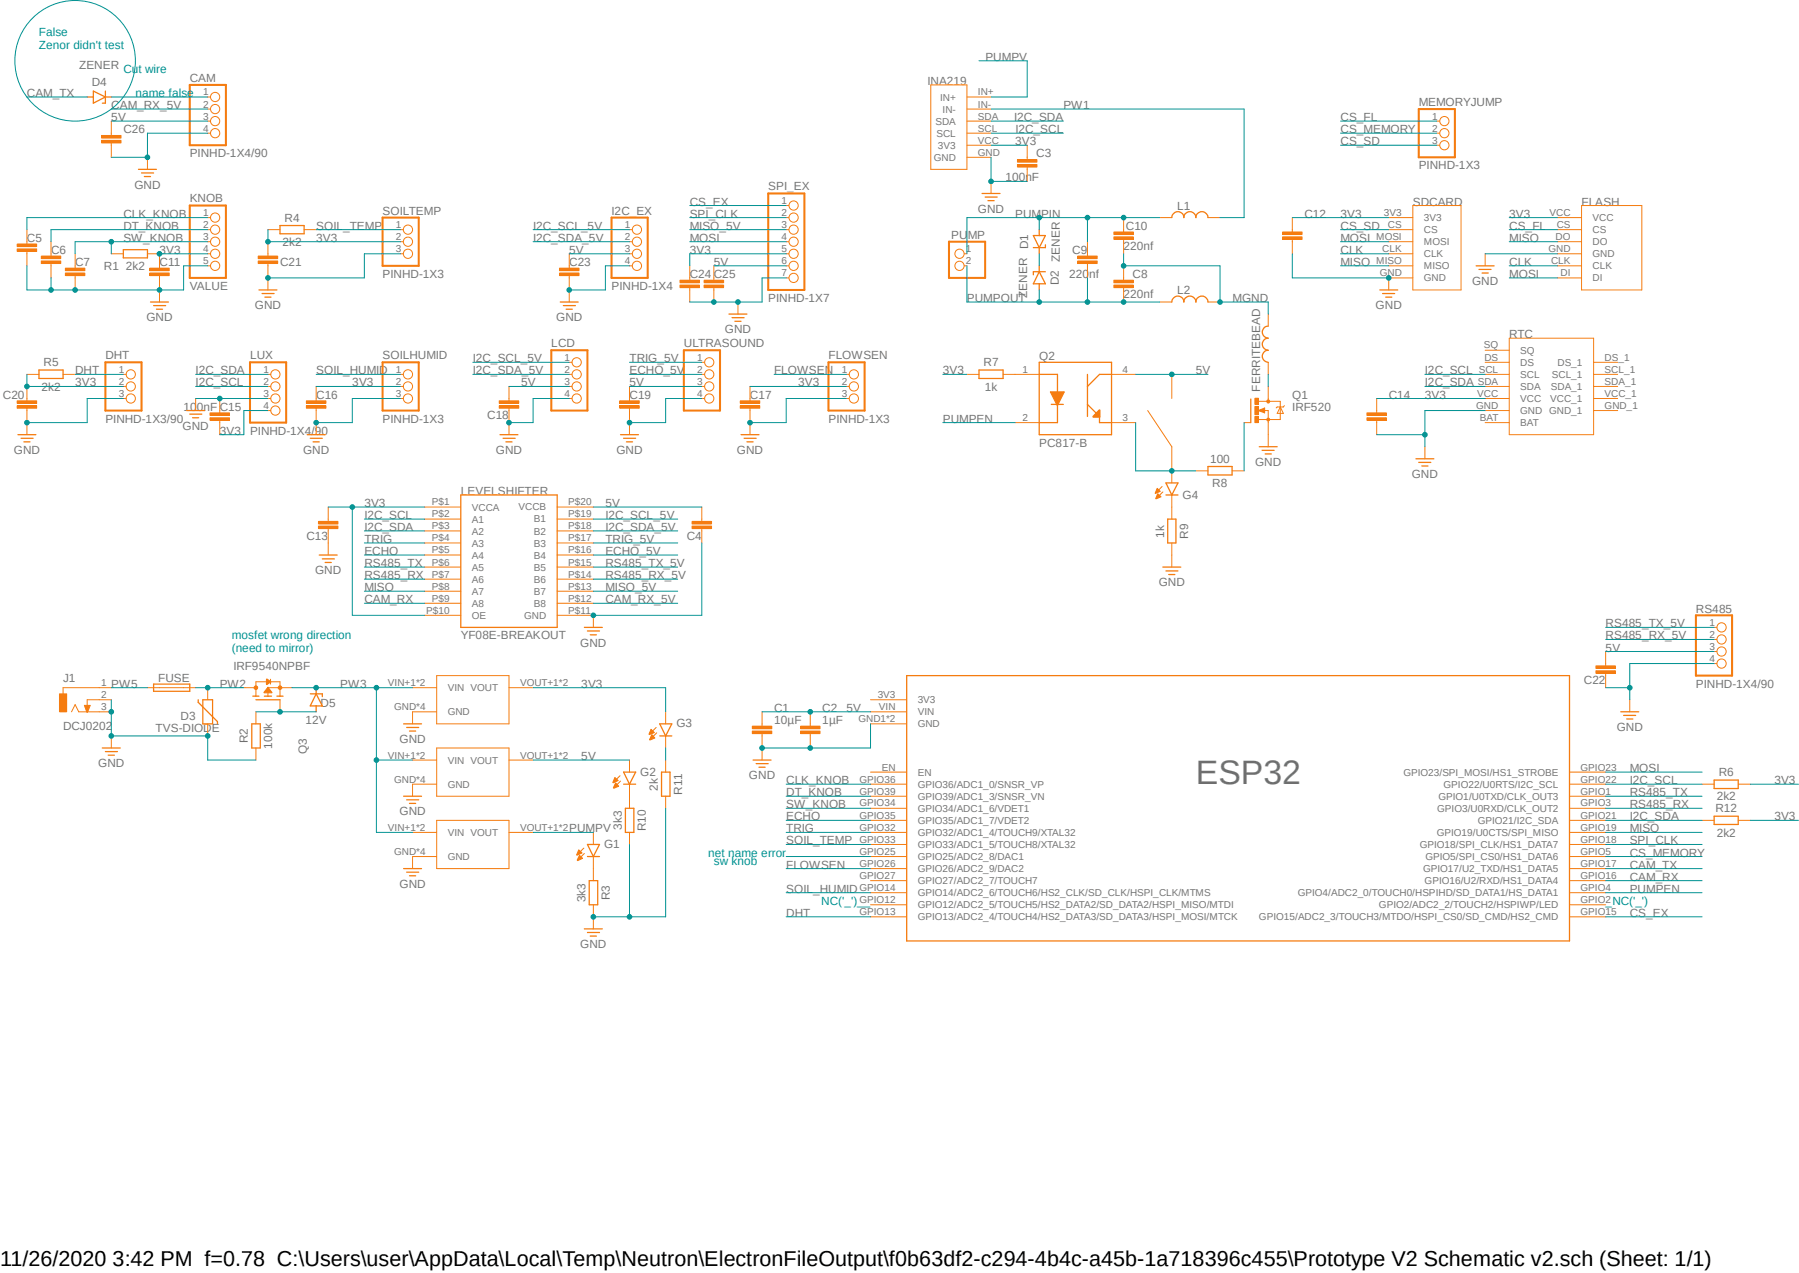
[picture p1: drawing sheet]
<svg xmlns="http://www.w3.org/2000/svg" width="297mm" height="210mm" viewBox="0 0 297 210" stroke-linecap="round" stroke-linejoin="round" font-family="sans-serif">
<path d="M0 0l297.1 156.9M297.1 0l-297.1 156.9" fill="none" stroke="#fff" stroke-width=".17"/>
<g fill="none" stroke="#f57c10" stroke-width=".17">
<path d="M4.4 37.9v2.4M8.4 39.9v2.3M34.3 35.9h.5M34.3 37.9h.5M34.3 39.9h.5M44.2 37.9h2M50.2 37.9h2M66.1 37.9h.5M66.1 39.9h.5M163.6 29.9v2M179.5 39.9v2.3M183.9 38.3h3.2v.4h-3.2z"/>
<path d="M183.9 39.1h3.2v.4h-3.2zM185.5 35.9v2.4M185.5 39.5v2.4M229.3 35.9h4M229.3 37.9h4M229.3 39.9h4M233.3 33.9h7.9v13.9h-7.9zM257.1 35.9h4M257.1 37.9h4M257.1 39.9h4M261.1 33.9h10v13.9h-10zM2.8 41.1h3.3v.4h-3.3z"/>
<path d="M2.8 40.3h3.3v.4h-3.3zM4.4 41.5v2.4M6.8 43.1h3.2v.4h-3.2zM6.8 42.2h3.2v.5h-3.2zM8.4 43.5v2.3M10.8 45h3.2v.5h-3.2zM10.8 44.2h3.2v.5h-3.2zM12.4 41.9v2.3M12.4 45.5v2.3M18.4 41.9h2M24.3 41.9h2M26.3 47.8v2"/>
<path d="M34.3 41.9h.5M34.3 43.9h.5M44.2 45.8v2M66.1 41.9h.5M94 59.8h.4M115.9 59.8h.4M159.2 41.9h.4M159.2 43.9h.4M177.9 43.1h3.2v.4h-3.2zM177.9 42.2h3.2v.5h-3.2zM179.5 43.5v2.3M183.9 46.2h3.2v.5h-3.2z"/>
<path d="M183.9 47h3.2v.5h-3.2zM185.5 43.9v2.3M185.5 47.5v2.3M209.4 51.8v2M209.4 59.8v2M229.3 41.9h4M229.3 43.9h4M233.3 45.8h-4v2M245.2 59.8h4M245.2 57.8h4M245.2 41.9v2M249.2 55.8h13.9v15.9h-13.9z"/>
<path d="M257.1 41.9h4M257.1 43.9h4M257.1 45.8h4M263.1 59.8h4M4.4 69.7v2M52.2 69.7v2M66.1 61.8h.5M66.1 63.8h.5M66.1 65.7h.5M94 61.8h.4M94 63.8h.4M94 65.7h.4"/>
<path d="M103.9 69.7v2M115.9 61.8h.4M115.9 63.8h.4M115.9 65.7h.4M139.7 61.8h.5M139.7 63.8h.5M139.7 65.7h.5M235.2 73.7v2M245.2 61.8h4M245.2 63.8h4M245.2 65.7h4M245.2 67.7h4"/>
<path d="M245.2 69.7h4M263.1 61.8h4M263.1 63.8h4M263.1 65.7h4M263.1 67.7h4M70.1 83.7h6M70.1 85.6h6M70.1 87.6h6M70.1 89.6h6M70.1 91.6h6M70.1 93.6h6M70.1 95.5h6"/>
<path d="M70.1 97.5h6M70.1 99.5h6M92 83.7h6M92 85.6h6M92 87.6h6M92 89.6h6M92 91.6h6M92 93.6h6M92 95.5h6M92 97.5h6M92 99.5h6M68.1 117.4h4"/>
<path d="M68.1 113.5h4M70.1 101.5h6M72.1 111.5h11.9v7.9h-11.9zM84 113.5h4M92 101.5h6v2M143.7 115.4h6M143.7 117.4h6M143.7 119.4h6M68.1 129.4h4M68.1 137.3h4M68.1 125.4h4M72.1 123.4h11.9v8h-11.9z"/>
<path d="M72.1 135.3h11.9v8h-11.9zM84 137.3h4M84 125.4h4M125.8 123.4v2M143.7 127.4h6M143.7 129.4h6M143.7 131.4h6M143.7 133.3h6M143.7 135.3h6M143.7 137.3h6M143.7 139.3h6M259.1 127.4h6"/>
<path d="M259.1 129.4h6M259.1 131.4h6M259.1 133.3h6M259.1 135.3h6M259.1 137.3h6M259.1 139.3h6M68.1 141.3h4M143.7 141.3h6M143.7 143.3h6M143.7 145.3h6M143.7 147.3h6M143.7 149.3h6"/>
<path d="M143.7 151.3h6M259.1 141.3h6M259.1 143.3h6M259.1 145.3h6M259.1 147.3h6M259.1 149.3h6M259.1 151.3h6"/>
<circle cx="35.5" cy="37.9" r=".76"/>
<circle cx="35.5" cy="39.9" r=".76"/>
<circle cx="35.5" cy="35.9" r=".76"/>
<circle cx="67.4" cy="39.9" r=".76"/>
<circle cx="67.4" cy="37.9" r=".76"/>
<circle cx="35.5" cy="43.9" r=".76"/>
<circle cx="35.5" cy="41.9" r=".76"/>
<circle cx="67.4" cy="41.9" r=".76"/>
<circle cx="95.2" cy="59.8" r=".76"/>
<circle cx="117.1" cy="59.8" r=".76"/>
<circle cx="158.4" cy="41.9" r=".76"/>
<circle cx="158.4" cy="43.9" r=".76"/>
<circle cx="67.4" cy="65.7" r=".76"/>
<circle cx="67.4" cy="61.8" r=".76"/>
<circle cx="67.4" cy="63.8" r=".76"/>
<circle cx="95.2" cy="61.8" r=".76"/>
<circle cx="95.2" cy="65.7" r=".76"/>
<circle cx="95.2" cy="63.8" r=".76"/>
<circle cx="117.1" cy="65.7" r=".76"/>
<circle cx="117.1" cy="61.8" r=".76"/>
<circle cx="117.1" cy="63.8" r=".76"/>
<circle cx="141" cy="61.8" r=".76"/>
<circle cx="141" cy="63.8" r=".76"/>
<circle cx="141" cy="65.7" r=".76"/>
</g>
<g fill="none" stroke="#f57c10" stroke-width=".21">
<path d="M46.2 37.2h4v1.4h-4zM162.1 31.9h3M162.6 32.5h2M163.1 33.1h1M170.6 38.9h2l-1 2zM171.6 37.9v1M20.4 41.2h3.9v1.3h-3.9zM24.8 49.8h3M25.4 50.4h1.9M25.8 51h1M42.8 47.8h2.9M43.3 48.4h2"/>
<path d="M43.7 49h1M171.6 40.9v1M171.6 43.9v.9M171.6 46.8v1M171.6 44.8l1 2h-2zM172.6 40.4v.5h-2M172.6 44.8h-2v.5M209.4 53.8a.99 .99 0 0 0-1 1 .99 .99 0 0 0 1 1 .99 .99 0 0 0-1 1 .99 .99 0 0 0 1 1 .99 .99 0 0 0-1 1 .99 .99 0 0 0 1 1M227.8 47.8h3M228.3 48.4h2M228.8 49h1M243.7 43.9h3"/>
<path d="M244.2 44.4h2M244.7 45h1M3 71.7h2.9M3.5 72.3h2M3.9 72.9h1.1M50.7 71.7h3M51.2 72.3h2M51.7 72.9h1M102.4 71.7h3M103 72.3h1.9M103.4 72.9h1M233.8 75.7h2.9"/>
<path d="M234.2 76.3h2M234.7 76.9h1.1M76.1 81.7h15.9v21.8h-15.9zM96.5 103.5h2.9M97 104.1h2M97.5 104.7h1M149.7 111.5h109.4v43.7h-109.4zM124.3 125.4h3M124.8 126h2M125.3 126.6h1"/>
</g>
<path d="M31.3 33.9h6v11.9h-6zM63.2 35.9h5.9v8h-5.9zM156.7 39.9h5.9v5.9h-5.9zM63.2 59.8h5.9v7.9h-5.9zM91 57.8h6v9.9h-6zM112.9 57.8h6v9.9h-6zM136.8 59.8h5.9v7.9h-5.9z" fill="none" stroke="#f57c10" stroke-width=".34"/>
<path d="M183.9 38.5h3.2M183.9 39.3h3.2M2.8 41.3h3.3M2.8 40.5h3.3M6.8 43.3h3.2M6.8 42.5h3.2M10.8 45.3h3.2M10.8 44.4h3.2M177.9 43.3h3.2M177.9 42.5h3.2M183.9 46.4h3.2M183.9 47.2h3.2" fill="none" stroke="#f57c10" stroke-width=".42"/>
<circle cx="209.4" cy="69.2" r=".25" fill="#f57c10"/>
<circle cx="209.4" cy="69.2" r=".25" fill="none" stroke="#f57c10" stroke-width=".17"/>
<path d="M209.2 66h.2h.2v.2v.2l-.2 .1-.2-.1-.1-.2z" fill-rule="evenodd" fill="#f57c10"/>
<path d="M209.2 66h.2h.2v.2v.2l-.2 .1-.2-.1-.1-.2z" fill="none" stroke="#f57c10" stroke-width=".17"/>
<path d="M207.2 68.7h.6v1h-.6z" fill-rule="evenodd" fill="#f57c10"/>
<path d="M207.2 68.7h.6v1h-.6z" fill="none" stroke="#f57c10" stroke-width=".17"/>
<path d="M207.2 65.7h.6v1h-.6z" fill-rule="evenodd" fill="#f57c10"/>
<path d="M207.2 65.7h.6v1h-.6z" fill="none" stroke="#f57c10" stroke-width=".17"/>
<path d="M207.2 67.1h.6v1.3h-.6z" fill-rule="evenodd" fill="#f57c10"/>
<path d="M205.4 69.7h1.1M207.2 67.1h.6v1.3h-.6zM207.8 67.7l1-.4v.8zM207.8 66.2h3.6v3h-3.6M208.7 67.7h.7v4M209.4 63.8v2.4M211.4 67.1l.5 1.1h-1zM212 66.9l-.1 .2h-1l-.2 .2" fill="none" stroke="#f57c10" stroke-width=".17"/>
<path d="M171.6 61.8h3v7.9h-3M206.5 65.8v3.9" fill="none" stroke="#f57c10" stroke-width=".21"/>
<path d="M208.7 67.5l-.7 .2 .7 .2v-.2h-.2" fill="none" stroke="#f57c10" stroke-width=".25"/>
<path d="M173.4 64.6h2.3l-1.1 2.2h-.1z" fill-rule="evenodd" fill="#f57c10"/>
<path d="M173.4 64.6h2.3l-1.1 2.2h-.1z" fill="none" stroke="#f57c10" stroke-width=".17"/>
<path d="M173.6 66.7h2M179.5 61.8v6.9M179.5 66.7l2 2v1h2M181.5 61.8h2" fill="none" stroke="#f57c10" stroke-width=".21"/>
<path d="M181.5 67.6h.1v1.2h-1.1l-.1-.1z" fill-rule="evenodd" fill="#f57c10"/>
<g fill="none" stroke="#f57c10" stroke-width=".17">
<path d="M44.2 39.9v2.3M211.8 39.1h3.2v.4h-3.2zM211.8 38.3h3.2v.4h-3.2zM213.4 35.9v2.4M213.4 39.5v2.4M24.7 45h3.2v.5h-3.2zM24.7 44.2h3.2v.5h-3.2zM26.3 41.9v2.3M26.3 45.5v2.3M42.6 43.1h3.2v.4h-3.2zM42.6 42.2h3.2v.5h-3.2zM44.2 43.5v2.3"/>
<path d="M2.8 66.9h3.3v.5h-3.3zM2.8 66.1h3.3v.4h-3.3zM4.4 61.8h2M4.4 63.8v2.3M4.4 67.3v2.4M10.4 61.8h2M34.7 68.9h3.2v.4h-3.2zM34.7 68.1h3.2v.4h-3.2zM36.3 65.7v2.4M36.3 69.3v2.4M50.6 66.9h3.2v.5h-3.2zM50.6 66.1h3.2v.4h-3.2z"/>
<path d="M52.2 63.8v2.3M52.2 67.3v2.4M82.4 66.1h3.2v.4h-3.2zM82.4 66.9h3.2v.5h-3.2zM84 63.8v2.3M84 67.3v4.4M102.3 66.9h3.2v.5h-3.2zM102.3 66.1h3.2v.4h-3.2zM103.9 63.8v2.3M103.9 67.3v2.4M122.2 66.9h3.2v.5h-3.2zM122.2 66.1h3.2v.4h-3.2z"/>
<path d="M123.8 63.8v2.3M123.8 67.3v4.4M159.6 61.8h2M165.6 61.8h6M167.6 69.7h4M181.5 67.6h.1v1.2h-1.1l-.1-.1zM183.5 61.8h4M183.5 69.7h4M225.7 68.9h3.2v.4h-3.2zM225.7 68.1h3.2v.4h-3.2zM227.3 65.7v2.4M227.3 69.3v2.4"/>
<path d="M11.8 117.4l.6-1.2 .6 1.2h3.4M16.4 113.5h-6v1M16.4 115.4h-2v2"/>
</g>
<path d="M171.6 59.8h11.9v11.9h-11.9zM6.4 61h4v1.4h-4zM82.5 71.7h3M83.1 72.3h1.9M83.5 72.9h1M122.3 71.7h3M122.9 72.3h1.9M123.3 72.9h1M161.6 61h4v1.4h-4zM181.5 61.8l-2 2" fill="none" stroke="#f57c10" stroke-width=".21"/>
<g fill="none" stroke="#f57c10" stroke-width=".42">
<path d="M211.8 39.3h3.2M211.8 38.5h3.2M24.7 45.3h3.2M24.7 44.4h3.2M42.6 43.3h3.2M42.6 42.5h3.2M2.8 67.1h3.3M2.8 66.3h3.3M34.7 69.1h3.2M34.7 68.3h3.2M50.6 67.1h3.2M50.6 66.3h3.2"/>
<path d="M82.4 67.1h3.2M82.4 66.3h3.2M102.3 67.1h3.2M102.3 66.3h3.2M122.2 67.1h3.2M122.2 66.3h3.2M225.7 69.1h3.2M225.7 68.3h3.2"/>
</g>
<path d="M9.8 114.5h1.2v2.9h-1.2z" fill-rule="evenodd" fill="#f57c10"/>
<path d="M9.8 114.5h1.2v2.9h-1.2zM16.4 113.5h2M16.4 115.4h2M16.4 117.4h2" fill="none" stroke="#f57c10" stroke-width=".17"/>
<path d="M13.9 116.4h1l-.5 1.1z" fill-rule="evenodd" fill="#f57c10"/>
<g fill="none" stroke="#f57c10" stroke-width=".17">
<path d="M193.5 77.7v2M197.4 77.7h2M203.4 77.7h2M191.9 80.3l-1.1 1.1M192 81.2l-1.1 1.1M193.5 81.7v2M13.9 116.4h1l-.5 1.1zM42.2 117.4v2M124.2 119.8h3.2v.4h-3.2zM125.8 117.4v2.4M132.2 119.8h3.2v.4h-3.2zM133.8 117.4v2.4"/>
<path d="M42.2 123.4v2M124.2 120.6h3.2v.4h-3.2zM125.8 121v2.4M132.2 120.6h3.2v.4h-3.2zM133.8 121v2.4"/>
</g>
<path d="M192.5 79.7h2l-1 2zM199.4 77h4v1.4h-4zM192.5 81.7h2M41.6 119.4h1.4v4h-1.4z" fill="none" stroke="#f57c10" stroke-width=".21"/>
<path d="M124.2 120.8h3.2M124.2 120h3.2M132.2 120.8h3.2M132.2 120h3.2" fill="none" stroke="#f57c10" stroke-width=".42"/>
<path d="M191.1 80.6l.5 .5-.8 .3z" fill-rule="evenodd" fill="#f57c10"/>
<path d="M191.1 80.6l.5 .5-.8 .3z" fill="none" stroke="#f57c10" stroke-width=".17"/>
<path d="M191.1 81.4l.6 .6-.8 .3h-.1z" fill-rule="evenodd" fill="#f57c10"/>
<path d="M168 27.1h3.2v.5h-3.2zM168 26.3h3.2v.5h-3.2zM169.6 24v2.4M169.6 27.6v2.3M191.1 81.4l.6 .6-.8 .3h-.1zM193.5 83.7v1.9M193.5 89.6v4M96.4 139.9l-1.1 1.1M98 137.3v2M96.5 140.8l-1.1 1.1M98 141.3v2" fill="none" stroke="#f57c10" stroke-width=".17"/>
<path d="M192 93.6h2.9M192.5 94.2h2M192.8 85.6h1.3v4h-1.3zM193 94.8h1M97 139.3h2l-1 2zM97 141.3h2" fill="none" stroke="#f57c10" stroke-width=".21"/>
<path d="M168 27.3h3.2M168 26.5h3.2" fill="none" stroke="#f57c10" stroke-width=".42"/>
<path d="M95.5 140.2l.6 .5-.9 .4z" fill-rule="evenodd" fill="#f57c10"/>
<path d="M95.5 140.2l.6 .5-.9 .4z" fill="none" stroke="#f57c10" stroke-width=".17"/>
<path d="M95.7 141.1l.5 .5-.8 .4-.1-.1z" fill-rule="evenodd" fill="#f57c10"/>
<path d="M102.4 128l-1.1 1.1M102.4 128.9l-1.1 1.1M103.9 125.4v2M103.9 129.4v2M95.7 141.1l.5 .5-.8 .4-.1-.1zM98 143.3v2M98 149.3v3.9" fill="none" stroke="#f57c10" stroke-width=".17"/>
<path d="M103 127.4h1.9l-1 2zM103 129.4h1.9M96.5 153.2h2.9M97 153.8h2M97.3 145.3h1.4v4h-1.4zM97.5 154.4h1" fill="none" stroke="#f57c10" stroke-width=".21"/>
<path d="M101.5 128.3l.6 .5-.9 .4z" fill-rule="evenodd" fill="#f57c10"/>
<path d="M101.5 128.3l.6 .5-.9 .4z" fill="none" stroke="#f57c10" stroke-width=".17"/>
<path d="M101.6 129.2l.6 .5-.9 .3z" fill-rule="evenodd" fill="#f57c10"/>
<path d="M109.9 117.4v2M101.6 129.2l.6 .5-.9 .3zM103.9 131.4v1.9M103.9 137.3v2M108.3 120l-1.1 1.1M108.4 120.9l-1.1 1.1M109.9 121.4v2" fill="none" stroke="#f57c10" stroke-width=".17"/>
<path d="M108.9 119.4h2l-1 2zM103.3 133.3h1.3v4h-1.3zM108.9 121.4h2" fill="none" stroke="#f57c10" stroke-width=".21"/>
<path d="M107.5 120.3l.5 .6-.8 .3z" fill-rule="evenodd" fill="#f57c10"/>
<path d="M107.5 120.3l.5 .6-.8 .3z" fill="none" stroke="#f57c10" stroke-width=".17"/>
<path d="M107.6 121.2l.5 .6-.8 .3-.1-.1z" fill-rule="evenodd" fill="#f57c10"/>
<g fill="none" stroke="#f57c10" stroke-width=".17">
<path d="M18.4 20v2.4M34.3 16h.5M34.3 18h.5M34.3 20h.5M153.7 14h5.9v13.9h-5.9zM159.6 16h4M159.6 18h4M159.6 20h4M237.2 20h.5M16.8 23.2h3.2v.4h-3.2zM16.8 22.4h3.2v.4h-3.2zM18.4 23.6v2.4"/>
<path d="M24.3 26v1.9M34.3 22h.5M103.9 37.9h.5M103.9 39.9h.5M129.8 35.9h.4M129.8 37.9h.4M129.8 39.9h.4M129.8 33.9h.4M159.6 22h4M159.6 24h4M159.6 26h4M191.5 35.9h2"/>
<path d="M199.4 35.9h2M237.2 22h.5M237.2 24h.5M92.4 45h3.2v.5h-3.2zM92.4 44.2h3.2v.5h-3.2zM94 41.9v2.3M94 45.5v4.3M103.9 41.9h.5M103.9 43.9h.5M112.3 47h3.2v.5h-3.2zM112.3 46.2h3.2v.5h-3.2zM113.9 43.9v2.3"/>
<path d="M113.9 47.5v2.3M116.2 47h3.3v.5h-3.3zM116.2 46.2h3.3v.5h-3.3zM117.9 43.9v2.3M117.9 47.5v2.3M121.8 49.8v2M129.8 41.9h.4M129.8 43.9h.4M129.8 45.8h.4M191.5 49.8h2M199.4 49.8h2M20.4 61.8h.4"/>
<path d="M20.4 63.8h.4M20.4 65.7h.4M32.3 65.7v2M44.2 61.8h.5M44.2 63.8h.5M44.2 65.7h.5M44.2 67.7h.5M189.5 67.7l4 6v4M193.5 61.8v3.9M209.4 71.7v2M52.6 86h3.2v.4h-3.2zM52.6 86.8h3.2v.4h-3.2z"/>
<path d="M54.2 83.7v2.3M54.2 87.2v4.4M114.3 86h3.2v.4h-3.2zM114.3 86.8h3.2v.4h-3.2zM115.9 83.7v2.3M115.9 87.2v2.4M24.3 113.5h8M34.3 113.5v1.9M34.3 119.4v2M42.2 114.9v-2.4h4v2.4M44.7 112.1v.8M46.2 113.5h-2v1.4"/>
<path d="M68.1 117.4v2M263.5 109.9h3.2v.4h-3.2zM263.5 110.7h3.2v.4h-3.2zM265.1 107.5v2.4M265.1 111.1v2.4M269.1 115.4v2M283 103.5h.4M283 105.5h.4M283 107.5h.4M283 109.5h.4M18.4 121.4v2M68.1 129.4v2"/>
<path d="M107.6 121.2l.5 .6-.8 .3-.1-.1zM109.9 125.4v2M109.9 131.4v1.9M281 129.4h2M281 135.3h2M287 129.4h2M287 135.3h2M68.1 141.3v2"/>
<circle cx="35.5" cy="20" r=".76"/>
<circle cx="35.5" cy="16" r=".76"/>
<circle cx="35.5" cy="18" r=".76"/>
<circle cx="238.5" cy="20" r=".76"/>
<circle cx="35.5" cy="22" r=".76"/>
<circle cx="105.2" cy="37.9" r=".76"/>
<circle cx="105.2" cy="39.9" r=".76"/>
<circle cx="131" cy="39.9" r=".76"/>
<circle cx="131" cy="37.9" r=".76"/>
<circle cx="131" cy="33.9" r=".76"/>
<circle cx="131" cy="35.9" r=".76"/>
<circle cx="238.5" cy="22" r=".76"/>
<circle cx="238.5" cy="24" r=".76"/>
<circle cx="105.2" cy="43.9" r=".76"/>
<circle cx="105.2" cy="41.9" r=".76"/>
<circle cx="131" cy="45.8" r=".76"/>
<circle cx="131" cy="41.9" r=".76"/>
<circle cx="131" cy="43.9" r=".76"/>
<circle cx="21.6" cy="63.8" r=".76"/>
<circle cx="21.6" cy="61.8" r=".76"/>
<circle cx="21.6" cy="65.7" r=".76"/>
<circle cx="45.5" cy="61.8" r=".76"/>
<circle cx="45.5" cy="67.7" r=".76"/>
<circle cx="45.5" cy="63.8" r=".76"/>
<circle cx="45.5" cy="65.7" r=".76"/>
<circle cx="284.2" cy="109.5" r=".76"/>
<circle cx="284.2" cy="103.5" r=".76"/>
<circle cx="284.2" cy="105.5" r=".76"/>
<circle cx="284.2" cy="107.5" r=".76"/>
</g>
<g fill="none" stroke="#f57c10" stroke-width=".21">
<path d="M14.4 16h1M15.4 15l2 1-2 1zM17.4 15v2h-.5M17.4 16h1M22.9 27.9h2.9M23.4 28.5h2M23.8 29.1h1M193.5 35.9a.99 .99 0 0 1 1-1 .99 .99 0 0 1 1 1 .99 .99 0 0 1 .9-1 .99 .99 0 0 1 1 1 .99 .99 0 0 1 1-1 .99 .99 0 0 1 1 1M92.5 49.8h3M93 50.4h2M93.5 51h1M120.4 51.8h2.9"/>
<path d="M120.9 52.4h2M121.3 53h1M193.5 49.8a.99 .99 0 0 1 1-1 .99 .99 0 0 1 1 1 .99 .99 0 0 1 .9-1 .99 .99 0 0 1 1 1 .99 .99 0 0 1 1-1 .99 .99 0 0 1 1 1M30.8 67.7h3M31.3 68.3h2M31.8 68.9h1M207.9 73.7h3M208.4 74.3h2M208.9 74.9h1M52.7 91.6h3M53.2 92.2h2M53.7 92.8h1"/>
<path d="M25.4 112.9h5.9v1.1h-5.9zM32.7 115.4v.5l3.2 3.1v.4M33.5 115.4h1.6v4h-1.6zM41.7 114.9h1.1M42.2 115.4h4M43.6 114.9h1.2M45.7 114.9h1M51.2 114.5h2v.4M52.2 114.5l1 2h-2zM52.2 113.5v1M52.2 116.5v.9M66.6 119.4h3"/>
<path d="M267.6 117.4h3M268.1 118h1.9M268.6 118.6h1M16.9 123.4h3M17.4 124h2M17.9 124.6h1M66.6 131.4h3M67.1 120h2M67.1 132h2M67.6 120.6h1M67.6 132.5h1M109.2 127.4h1.4v4h-1.4z"/>
<path d="M283 128.7h4v1.4h-4zM283 134.7h4v1.3h-4zM66.6 143.3h3M67.1 143.9h2M67.6 144.5h1"/>
</g>
<g fill="none" stroke="#f57c10" stroke-width=".42">
<path d="M16.8 23.4h3.2M16.8 22.6h3.2M92.4 45.3h3.2M92.4 44.4h3.2M112.3 47.2h3.2M112.3 46.4h3.2M116.2 47.2h3.3M116.2 46.4h3.3M52.6 86.2h3.2M52.6 87h3.2M114.3 86.2h3.2M114.3 87h3.2"/>
<path d="M263.5 110.1h3.2M263.5 110.9h3.2"/>
</g>
<path d="M31.3 14h6v10h-6zM234.2 18h6v8h-6zM101 35.9h5.9v9.9h-5.9zM126.8 31.9h6v15.9h-6zM17.4 59.8h6v7.9h-6zM41.3 59.8h5.9v9.9h-5.9zM280 101.5h6v10h-6z" fill="none" stroke="#f57c10" stroke-width=".34"/>
<circle cx="46.2" cy="113.5" r=".3" fill="#f57c10"/>
<circle cx="46.2" cy="113.5" r=".3" fill="none" stroke="#f57c10" stroke-width=".17"/>
<circle cx="42.2" cy="113.5" r=".3" fill="#f57c10"/>
<circle cx="42.2" cy="113.5" r=".3" fill="none" stroke="#f57c10" stroke-width=".17"/>
<path d="M44 112.1l.7 .4-.6 .4z" fill-rule="evenodd" fill="#f57c10"/>
<path d="M44 112.1l.7 .4-.6 .4z" fill="none" stroke="#f57c10" stroke-width=".17"/>
<path d="M44.2 113.4l.7 .9h-1.3z" fill-rule="evenodd" fill="#f57c10"/>
<path d="M40.3 113.5h1.9M44.2 113.4l.7 .9h-1.3zM46.2 113.5h2M46.2 115.4v2" fill="none" stroke="#f57c10" stroke-width=".17"/>
<g fill="none" stroke="#009292" stroke-width=".17">
<path d="M54.2 83.7h15.9M58.2 83.7v17.8h11.9"/>
<circle cx="12.4" cy="10" r="10"/>
</g>
<circle cx="58.2" cy="83.7" r=".38" fill="#009292"/>
<g fill="none" stroke="#009292" stroke-width=".17">
<path d="M26.3 41.9h8"/>
<circle cx="58.2" cy="83.7" r=".38"/>
</g>
<circle cx="26.3" cy="41.9" r=".38" fill="#009292"/>
<g fill="none" stroke="#009292" stroke-width=".17">
<path d="M213.4 35.9h15.9M4.4 61.8v2h16M52.2 63.8h13.9M155.7 61.8h3.9M227.3 65.7h17.9M88 113.5h21.9v3.9"/>
<circle cx="26.3" cy="41.9" r=".38"/>
</g>
<circle cx="4.4" cy="63.8" r=".38" fill="#009292"/>
<g fill="none" stroke="#009292" stroke-width=".17">
<path d="M44.2 37.9v2h21.9M123.8 63.8h15.9"/>
<circle cx="4.4" cy="63.8" r=".38"/>
</g>
<circle cx="44.2" cy="39.9" r=".38" fill="#009292"/>
<g fill="none" stroke="#009292" stroke-width=".17">
<path d="M163.6 24h6M249.2 35.9h7.9M129.8 41.9h-15.9v2M44.2 67.7h-3.9v4h-4M60.2 89.6h9.9M60.2 91.6h9.9M98 83.7h17.9M125.8 117.4h17.9M129.8 135.3h13.9M129.8 137.3h13.9M289 129.4h7.9M289 135.3h7.9"/>
<circle cx="44.2" cy="39.9" r=".38"/>
</g>
<circle cx="133.8" cy="117.4" r=".38" fill="#009292"/>
<g fill="none" stroke="#009292" stroke-width=".17">
<path d="M187.5 61.8h11.9M88 125.4h15.9"/>
<circle cx="133.8" cy="117.4" r=".38"/>
</g>
<circle cx="193.5" cy="61.8" r=".38" fill="#009292"/>
<g fill="none" stroke="#009292" stroke-width=".17">
<path d="M18.4 20h15.9M88 37.9h15.9M88 39.9h15.9M8.4 45.8v2h17.9M78.1 59.8h15.9M94 41.9h9.9M117.9 43.9h11.9M78.1 61.8h15.9M84 63.8h10M103.9 63.8h12M98 85.6h13.9M98 87.6h13.9"/>
<path d="M265.1 107.5h17.9"/>
<circle cx="193.5" cy="61.8" r=".38"/>
</g>
<circle cx="8.4" cy="47.8" r=".38" fill="#009292"/>
<g fill="none" stroke="#009292" stroke-width=".17">
<path d="M4.4 43.9v3.9h4"/>
<circle cx="8.4" cy="47.8" r=".38"/>
</g>
<circle cx="12.4" cy="47.8" r=".38" fill="#009292"/>
<circle cx="12.4" cy="47.8" r=".38" fill="none" stroke="#009292" stroke-width=".17"/>
<circle cx="26.3" cy="47.8" r=".38" fill="#009292"/>
<g fill="none" stroke="#009292" stroke-width=".17">
<path d="M34.3 43.9h-4v3.9h-4M94 65.7h-6v4h-4"/>
<circle cx="26.3" cy="47.8" r=".38"/>
</g>
<circle cx="84" cy="69.7" r=".38" fill="#009292"/>
<g fill="none" stroke="#009292" stroke-width=".17">
<path d="M103.9 69.7h6"/>
<circle cx="84" cy="69.7" r=".38"/>
</g>
<circle cx="103.9" cy="69.7" r=".38" fill="#009292"/>
<g fill="none" stroke="#009292" stroke-width=".17">
<path d="M115.9 65.7h-6v4M115.9 89.6v11.9h-17.9"/>
<circle cx="103.9" cy="69.7" r=".38"/>
</g>
<circle cx="98" cy="101.5" r=".38" fill="#009292"/>
<g fill="none" stroke="#009292" stroke-width=".17">
<path d="M213.4 41.9v3.9h15.9"/>
<circle cx="98" cy="101.5" r=".38"/>
</g>
<circle cx="229.3" cy="45.8" r=".38" fill="#009292"/>
<g fill="none" stroke="#009292" stroke-width=".17">
<path d="M20.4 65.7h-6v4h-10"/>
<circle cx="229.3" cy="45.8" r=".38"/>
</g>
<circle cx="4.4" cy="69.7" r=".38" fill="#009292"/>
<g fill="none" stroke="#009292" stroke-width=".17">
<path d="M66.1 41.9h-5.9v3.9h-16"/>
<circle cx="4.4" cy="69.7" r=".38"/>
</g>
<circle cx="44.2" cy="45.8" r=".38" fill="#009292"/>
<g fill="none" stroke="#009292" stroke-width=".17">
<path d="M245.2 41.9h11.9M227.3 71.7h7.9M245.2 67.7h-10v6"/>
<circle cx="44.2" cy="45.8" r=".38"/>
</g>
<circle cx="235.2" cy="71.7" r=".38" fill="#009292"/>
<g fill="none" stroke="#009292" stroke-width=".17">
<path d="M52.2 69.7h6"/>
<circle cx="235.2" cy="71.7" r=".38"/>
</g>
<circle cx="52.2" cy="69.7" r=".38" fill="#009292"/>
<g fill="none" stroke="#009292" stroke-width=".17">
<path d="M66.1 65.7h-7.9v4M125.8 123.4h8"/>
<circle cx="52.2" cy="69.7" r=".38"/>
</g>
<circle cx="125.8" cy="123.4" r=".38" fill="#009292"/>
<g fill="none" stroke="#009292" stroke-width=".17">
<path d="M143.7 119.4v4h-9.9"/>
<circle cx="125.8" cy="123.4" r=".38"/>
</g>
<circle cx="133.8" cy="123.4" r=".38" fill="#009292"/>
<g fill="none" stroke="#009292" stroke-width=".17">
<path d="M139.7 65.7h-9.9v4h-6"/>
<circle cx="133.8" cy="123.4" r=".38"/>
</g>
<circle cx="123.8" cy="69.7" r=".38" fill="#009292"/>
<g fill="none" stroke="#009292" stroke-width=".17">
<path d="M103.9 139.3v12h-5.9"/>
<circle cx="123.8" cy="69.7" r=".38"/>
</g>
<circle cx="98" cy="151.3" r=".38" fill="#009292"/>
<g fill="none" stroke="#009292" stroke-width=".17">
<path d="M109.9 133.3v18h-6"/>
<circle cx="98" cy="151.3" r=".38"/>
</g>
<circle cx="103.9" cy="151.3" r=".38" fill="#009292"/>
<g fill="none" stroke="#009292" stroke-width=".17">
<path d="M163.6 26v3.9h6"/>
<circle cx="103.9" cy="151.3" r=".38"/>
</g>
<circle cx="163.6" cy="29.9" r=".38" fill="#009292"/>
<g fill="none" stroke="#009292" stroke-width=".17">
<path d="M32.3 65.7h11.9"/>
<circle cx="163.6" cy="29.9" r=".38"/>
</g>
<circle cx="36.3" cy="65.7" r=".38" fill="#009292"/>
<g fill="none" stroke="#009292" stroke-width=".17">
<path d="M265.1 113.5h4M283 109.5h-13.9v5.9"/>
<circle cx="36.3" cy="65.7" r=".38"/>
</g>
<circle cx="269.1" cy="113.5" r=".38" fill="#009292"/>
<circle cx="269.1" cy="113.5" r=".38" fill="none" stroke="#009292" stroke-width=".17"/>
<circle cx="18.4" cy="121.4" r=".38" fill="#009292"/>
<g fill="none" stroke="#009292" stroke-width=".17">
<path d="M18.4 115.4v6"/>
<circle cx="18.4" cy="121.4" r=".38"/>
</g>
<circle cx="18.4" cy="117.4" r=".38" fill="#009292"/>
<g fill="none" stroke="#009292" stroke-width=".17">
<path d="M18.4 121.4h15.9v4h7.9"/>
<circle cx="18.4" cy="117.4" r=".38"/>
</g>
<circle cx="34.3" cy="121.4" r=".38" fill="#009292"/>
<g fill="none" stroke="#009292" stroke-width=".17">
<path d="M94 47.8h5.9"/>
<circle cx="34.3" cy="121.4" r=".38"/>
</g>
<circle cx="94" cy="47.8" r=".38" fill="#009292"/>
<g fill="none" stroke="#009292" stroke-width=".17">
<path d="M103.9 43.9h-4v3.9M113.9 49.8h7.9"/>
<circle cx="94" cy="47.8" r=".38"/>
</g>
<circle cx="117.9" cy="49.8" r=".38" fill="#009292"/>
<g fill="none" stroke="#009292" stroke-width=".17">
<path d="M121.8 49.8h4"/>
<circle cx="117.9" cy="49.8" r=".38"/>
</g>
<circle cx="121.8" cy="49.8" r=".38" fill="#009292"/>
<g fill="none" stroke="#009292" stroke-width=".17">
<path d="M24.3 22v4h-5.9M129.8 45.8h-4v4"/>
<circle cx="121.8" cy="49.8" r=".38"/>
</g>
<circle cx="24.3" cy="26" r=".38" fill="#009292"/>
<g fill="none" stroke="#009292" stroke-width=".17">
<path d="M18.4 39.9v2M24.3 22h10M34.3 39.9h-21.9v2M113.9 39.9h15.9M113.9 35.9h15.9M221.3 39.9h8M221.3 37.9h8M221.3 24h15.9M249.2 39.9h7.9M221.3 43.9h8M221.3 41.9h8M249.2 43.9h7.9"/>
<path d="M249.2 45.8h7.9M60.2 97.5h9.9M265.1 137.3h15.9M265.1 139.3h15.9M265.1 127.4h15.9"/>
<circle cx="24.3" cy="26" r=".38"/>
</g>
<circle cx="18.4" cy="39.9" r=".38" fill="#009292"/>
<g fill="none" stroke="#009292" stroke-width=".17">
<path d="M163.6 20h12M163.6 22h12M103.9 59.8h12M171.6 41.9v2M12.4 61.8h8M32.3 61.8h11.9M32.3 63.8h11.9M103.9 61.8h12M127.8 61.8h11.9M235.2 61.8h10M235.2 63.8h10M60.2 87.6h9.9"/>
<path d="M60.2 85.6h9.9M98 89.6h13.9M98 91.6h13.9M68.1 113.5h-6v23.8h6M62.1 125.4h6M129.8 133.3h13.9M265.1 135.3h15.9M265.1 129.4h15.9M129.8 141.3h13.9M129.8 143.3h13.9M129.8 151.3h13.9"/>
<circle cx="18.4" cy="39.9" r=".38"/>
</g>
<circle cx="62.1" cy="125.4" r=".38" fill="#009292"/>
<circle cx="62.1" cy="125.4" r=".38" fill="none" stroke="#009292" stroke-width=".17"/>
<circle cx="62.1" cy="113.5" r=".38" fill="#009292"/>
<g fill="none" stroke="#009292" stroke-width=".17">
<path d="M48.2 113.5h13.9"/>
<circle cx="62.1" cy="113.5" r=".38"/>
</g>
<circle cx="52.2" cy="113.5" r=".38" fill="#009292"/>
<g fill="none" stroke="#009292" stroke-width=".17">
<path d="M161.6 10h8v6h-6M171.6 35.9v2M179.5 35.9h-19.9v6M88 137.3h10"/>
<circle cx="52.2" cy="113.5" r=".38"/>
</g>
<circle cx="171.6" cy="35.9" r=".38" fill="#009292"/>
<g fill="none" stroke="#009292" stroke-width=".17">
<path d="M191.5 35.9h-12v4"/>
<circle cx="171.6" cy="35.9" r=".38"/>
</g>
<circle cx="179.5" cy="35.9" r=".38" fill="#009292"/>
<circle cx="179.5" cy="35.9" r=".38" fill="none" stroke="#009292" stroke-width=".17"/>
<circle cx="185.5" cy="35.9" r=".38" fill="#009292"/>
<g fill="none" stroke="#009292" stroke-width=".17">
<path d="M159.6 43.9v5.9h19.9v-4M171.6 47.8v2"/>
<circle cx="185.5" cy="35.9" r=".38"/>
</g>
<circle cx="171.6" cy="49.8" r=".38" fill="#009292"/>
<g fill="none" stroke="#009292" stroke-width=".17">
<path d="M179.5 49.8h12"/>
<circle cx="171.6" cy="49.8" r=".38"/>
</g>
<circle cx="179.5" cy="49.8" r=".38" fill="#009292"/>
<circle cx="179.5" cy="49.8" r=".38" fill="none" stroke="#009292" stroke-width=".17"/>
<circle cx="185.5" cy="49.8" r=".38" fill="#009292"/>
<g fill="none" stroke="#009292" stroke-width=".17">
<path d="M185.5 41.9v2"/>
<circle cx="185.5" cy="49.8" r=".38"/>
</g>
<circle cx="185.5" cy="43.9" r=".38" fill="#009292"/>
<g fill="none" stroke="#009292" stroke-width=".17">
<path d="M185.5 43.9h15.9v5.9h8v2"/>
<circle cx="185.5" cy="43.9" r=".38"/>
</g>
<circle cx="201.4" cy="49.8" r=".38" fill="#009292"/>
<g fill="none" stroke="#009292" stroke-width=".17">
<path d="M163.6 18h41.8v17.9h-4M34.3 35.9h-29.9v2M52.2 37.9h13.9M52.2 61.8h13.9M155.7 69.7h11.9M32.3 113.5h8M129.8 129.4h13.9M129.8 139.3h13.9M129.8 147.3h13.9M265.1 147.3h15.9"/>
<circle cx="201.4" cy="49.8" r=".38"/>
</g>
<circle cx="34.3" cy="113.5" r=".38" fill="#009292"/>
<g fill="none" stroke="#009292" stroke-width=".17">
<path d="M42.2 117.4h10"/>
<circle cx="34.3" cy="113.5" r=".38"/>
</g>
<circle cx="46.2" cy="117.4" r=".38" fill="#009292"/>
<g fill="none" stroke="#009292" stroke-width=".17">
<path d="M187.5 69.7v8h6M209.4 61.8v2M18.4 113.5h5.9M109.9 123.4v2"/>
<circle cx="46.2" cy="117.4" r=".38"/>
</g>
<circle cx="193.5" cy="77.7" r=".38" fill="#009292"/>
<g fill="none" stroke="#009292" stroke-width=".17">
<path d="M4.4 16h10M18.4 16h15.9M18.4 18h15.9M221.3 20h15.9M34.3 37.9h-25.9v2M113.9 37.9h15.9M113.9 33.9h15.9M221.3 22h15.9M249.2 37.9h7.9M193.5 77.7h3.9M205.4 69.7v8M60.2 93.6h9.9"/>
<path d="M60.2 95.5h9.9M60.2 99.5h9.9M98 93.6h13.9M98 95.5h13.9M98 97.5h13.9M98 99.5h13.9M265.1 103.5h17.9M265.1 105.5h17.9M129.8 131.4h13.9M265.1 131.4h15.9M265.1 133.3h15.9M265.1 151.3h15.9"/>
<path d="M265.1 141.3h15.9M265.1 143.3h15.9M265.1 145.3h15.9"/>
<circle cx="193.5" cy="77.7" r=".38"/>
</g>
<text font-size="5.6" fill="#757575" x="197.4" y="129.4">ESP32</text>
<text font-size="3.6" x="0" y="208.9">11/26/2020 3:42 PM f=0.78 C:\Users\user\AppData\Local\Temp\Neutron\ElectronFileOutput\f0b63df2-c294-4b4c-a45b-1a718396c455\Prototype V2 Schematic v2.sch (Sheet: 1/1)</text>
<g font-size="1.9" fill="#009292">
<text x="6.4" y="6">False</text>
<text x="6.4" y="8">Zenor didn't test</text>
<text x="20.4" y="12">Cut wire</text>
<text x="22.4" y="16">name false</text>
<text x="38.3" y="105.4">mosfet wrong direction</text>
<text x="38.3" y="107.5">(need to mirror)</text>
<text x="116.9" y="141.3">net name error</text>
<text x="117.9" y="142.7">sw knob</text>
<text x="135.6" y="149.3">NC('_')__</text>
<text x="265.1" y="149.3">_NC('_')</text>
</g>
<g font-size="1.9" fill="#757575">
<text x="13.1" y="11.4">ZENER</text>
<text x="162.7" y="10">PUMPV</text>
<text x="4.4" y="16">CAM_TX</text>
<text x="15.2" y="14.2">D4</text>
<text x="18.4" y="18">CAM_RX_5V</text>
<text x="31.3" y="13.5">CAM</text>
<text x="153.1" y="14">INA219</text>
<text x="175.6" y="18">PW1</text>
<text x="234.2" y="17.5">MEMORYJUMP</text>
<text x="18.4" y="20">5V</text>
<text x="20.4" y="22">C26</text>
<text x="167.4" y="20">I2C_SDA</text>
<text x="167.6" y="24">3V3</text>
<text x="167.6" y="22">I2C_SCL</text>
<text x="221.3" y="24">CS_SD</text>
<text x="221.3" y="20">CS_FL</text>
<text x="221.3" y="22">CS_MEMORY</text>
<text x="31.3" y="26">PINHD-1X4/90</text>
<text x="166" y="29.9">100nF</text>
<text x="171.1" y="26">C3</text>
<text x="234.2" y="27.9">PINHD-1X3</text>
<text x="20.4" y="35.9">CLK_KNOB</text>
<text x="22.2" y="31.1">GND</text>
<text x="31.3" y="33.4">KNOB</text>
<text x="63.2" y="35.4">SOILTEMP</text>
<text x="101" y="35.4">I2C_EX</text>
<text x="113.9" y="35.9">SPI_CLK</text>
<text x="113.9" y="33.9">CS_EX</text>
<text x="126.8" y="31.4">SPI_EX</text>
<text x="161.5" y="35.1">GND</text>
<text x="167.6" y="35.9">PUMPIN</text>
<text x="194.4" y="34.6">L1</text>
<text x="215.3" y="35.9">C12</text>
<text x="221.3" y="35.9">3V3</text>
<text x="233.3" y="33.9">SDCARD</text>
<text x="249.2" y="35.9">3V3</text>
<text x="261.1" y="33.9">FLASH</text>
<text x="4.4" y="39.9">C5</text>
<text x="8.4" y="41.9">C6</text>
<text x="20.4" y="39.9">SW_KNOB</text>
<text x="20.4" y="37.9">DT_KNOB</text>
<text x="26.3" y="41.9">3V3</text>
<text x="46.7" y="40.6">2k2</text>
<text x="47" y="36.6">R4</text>
<text x="52.2" y="39.9">3V3</text>
<text x="52.2" y="37.9">SOIL_TEMP</text>
<text x="88" y="37.9">I2C_SCL_5V</text>
<text x="88" y="39.9">I2C_SDA_5V</text>
<text x="94" y="41.9">5V</text>
<text x="113.9" y="41.9">3V3</text>
<text x="113.9" y="39.9">MOSI</text>
<text x="113.9" y="37.9">MISO_5V</text>
<text x="157.1" y="39.4">PUMP</text>
<text x="169.8" y="41.1" transform="rotate(-90 169.8 41.1)">D1</text>
<text x="177" y="41.9">C9</text>
<text x="185.5" y="41.3">220nf</text>
<text x="185.9" y="37.9">C10</text>
<text x="221.3" y="37.9">CS_SD</text>
<text x="221.3" y="39.9">MOSI</text>
<text x="221.3" y="41.9">CLK</text>
<text x="249.2" y="39.9">MISO</text>
<text x="249.2" y="37.9">CS_FL</text>
<text x="12.4" y="43.9">C7</text>
<text x="17.1" y="44.5">R1 2k2</text>
<text x="26.3" y="43.9">C11</text>
<text x="31.3" y="47.8">VALUE</text>
<text x="46.2" y="43.9">C21</text>
<text x="63.2" y="45.8">PINHD-1X3</text>
<text x="94" y="43.9">C23</text>
<text x="101" y="47.8">PINHD-1X4</text>
<text x="113.9" y="45.8">C24 C25</text>
<text x="117.9" y="43.9">5V</text>
<text x="174.8" y="47.1" transform="rotate(-90 174.8 47.1)">D2</text>
<text x="175" y="43.2" transform="rotate(-90 175 43.2)">ZENER</text>
<text x="176.5" y="45.8">220nf</text>
<text x="187" y="45.8">C8</text>
<text x="221.3" y="43.9">MISO</text>
<text x="243" y="47">GND</text>
<text x="249.2" y="45.8">MOSI</text>
<text x="249.2" y="43.9">CLK</text>
<text x="24.2" y="53">GND</text>
<text x="42.1" y="51">GND</text>
<text x="91.8" y="53">GND</text>
<text x="126.8" y="49.8">PINHD-1X7</text>
<text x="159.6" y="49.8">PUMPOUT</text>
<text x="169.6" y="49.1" transform="rotate(-90 169.6 49.1)">ZENER</text>
<text x="185.5" y="49.2">220nf</text>
<text x="194.4" y="48.5">L2</text>
<text x="203.5" y="49.8">MGND</text>
<text x="227.1" y="51">GND</text>
<text x="17.4" y="59.3">DHT</text>
<text x="41.3" y="59.3">LUX</text>
<text x="63.2" y="59.3">SOILHUMID</text>
<text x="78.1" y="59.8">I2C_SCL_5V</text>
<text x="91" y="57.3">LCD</text>
<text x="103.9" y="59.8">TRIG_5V</text>
<text x="112.9" y="57.3">ULTRASOUND</text>
<text x="119.7" y="55">GND</text>
<text x="136.8" y="59.3">FLOWSEN</text>
<text x="171.6" y="59.4">Q2</text>
<text x="249.2" y="55.8">RTC</text>
<text x=".5" y="65.7">C20</text>
<text x="6.9" y="64.4">2k2</text>
<text x="7.2" y="60.5">R5</text>
<text x="12.4" y="63.8">3V3</text>
<text x="12.4" y="61.8">DHT</text>
<text x="32.3" y="61.8">I2C_SDA</text>
<text x="32.3" y="63.8">I2C_SCL</text>
<text x="52.2" y="65.7">C16</text>
<text x="52.2" y="61.8">SOIL_HUMID</text>
<text x="58.2" y="63.8">3V3</text>
<text x="78.1" y="61.8">I2C_SDA_5V</text>
<text x="86" y="63.8">5V</text>
<text x="103.9" y="65.7">C19</text>
<text x="103.9" y="63.8">5V</text>
<text x="103.9" y="61.8">ECHO_5V</text>
<text x="123.8" y="65.7">C17</text>
<text x="127.8" y="61.8">FLOWSEN</text>
<text x="131.8" y="63.8">3V3</text>
<text x="155.7" y="61.8">3V3</text>
<text x="162.4" y="60.5">R7</text>
<text x="162.6" y="64.4">1k</text>
<text x="197.4" y="61.8">5V</text>
<text x="208.1" y="64.6" transform="rotate(-90 208.1 64.6)">FERRITEBEAD</text>
<text x="213.4" y="65.7">Q1</text>
<text x="229.3" y="65.7">C14</text>
<text x="235.2" y="65.7">3V3</text>
<text x="235.2" y="63.8">I2C_SDA</text>
<text x="235.2" y="61.8">I2C_SCL</text>
<text x="17.4" y="69.7">PINHD-1X3/90</text>
<text x="30.1" y="70.9">GND</text>
<text x="30.3" y="67.7">100nF C15</text>
<text x="36.3" y="71.7">3V3</text>
<text x="41.3" y="71.7">PINHD-1X4/90</text>
<text x="63.2" y="69.7">PINHD-1X3</text>
<text x="80.4" y="69.1">C18</text>
<text x="136.8" y="69.7">PINHD-1X3</text>
<text x="155.7" y="69.7">PUMPEN</text>
<text x="213.4" y="67.7">IRF520</text>
<text x="2.3" y="74.8">GND</text>
<text x="50" y="74.8">GND</text>
<text x="81.9" y="74.8">GND</text>
<text x="101.8" y="74.8">GND</text>
<text x="121.7" y="74.8">GND</text>
<text x="171.6" y="73.7">PC817-B</text>
<text x="199.8" y="76.4">100</text>
<text x="207.2" y="76.8">GND</text>
<text x="60.2" y="83.7">3V3</text>
<text x="76.1" y="81.7">LEVELSHIFTER</text>
<text x="99.9" y="83.7">5V</text>
<text x="195.2" y="82.3">G4</text>
<text x="200.2" y="80.4">R8</text>
<text x="233.1" y="78.8">GND</text>
<text x="50.6" y="89">C13</text>
<text x="60.2" y="89.6">TRIG</text>
<text x="60.2" y="87.6">I2C_SDA</text>
<text x="60.2" y="85.6">I2C_SCL</text>
<text x="99.9" y="85.6">I2C_SCL_5V</text>
<text x="99.9" y="87.6">I2C_SDA_5V</text>
<text x="99.9" y="89.6">TRIG_5V</text>
<text x="113.4" y="89">C4</text>
<text x="192.2" y="88.7" transform="rotate(-90 192.2 88.7)">1k</text>
<text x="196.2" y="88.9" transform="rotate(-90 196.2 88.9)">R9</text>
<text x="52" y="94.7">GND</text>
<text x="60.2" y="91.6">ECHO</text>
<text x="60.2" y="93.6">RS485_TX</text>
<text x="60.2" y="95.5">RS485_RX</text>
<text x="99.9" y="91.6">ECHO_5V</text>
<text x="99.9" y="93.6">RS485_TX_5V</text>
<text x="99.9" y="95.5">RS485_RX_5V</text>
<text x="60.2" y="97.5">MISO</text>
<text x="60.2" y="99.5">CAM_RX</text>
<text x="99.9" y="97.5">MISO_5V</text>
<text x="99.9" y="99.5">CAM_RX_5V</text>
<text x="191.3" y="96.7">GND</text>
<text x="280" y="101">RS485</text>
<text x="76.1" y="105.5">YF08E-BREAKOUT</text>
<text x="95.8" y="106.7">GND</text>
<text x="265.1" y="107.5">5V</text>
<text x="265.1" y="103.5">RS485_TX_5V</text>
<text x="265.1" y="105.5">RS485_RX_5V</text>
<text x="10.4" y="112.5">J1</text>
<text x="18.4" y="113.5">PW5</text>
<text x="26.1" y="112.6">FUSE</text>
<text x="36.3" y="113.5">PW2</text>
<text x="38.5" y="110.5">IRF9540NPBF</text>
<text x="56.2" y="113.5">PW3</text>
<text x="96" y="113.5">3V3</text>
<text x="261.5" y="112.9">C22</text>
<text x="280" y="113.5">PINHD-1X4/90</text>
<text x="29.8" y="118.8">D3</text>
<text x="50.4" y="119.5">12V</text>
<text x="52.9" y="116.7">D5</text>
<text x="127.8" y="119.4">10µF</text>
<text x="127.8" y="117.4">C1</text>
<text x="135.8" y="117.4">C2</text>
<text x="135.8" y="119.4">1µF</text>
<text x="139.7" y="117.4">5V</text>
<text x="10.4" y="120.4">DCJ0202</text>
<text x="25.7" y="120.8">TVS-DIODE</text>
<text x="40.9" y="122.6" transform="rotate(-90 40.9 122.6)">R2</text>
<text x="44.9" y="123.5" transform="rotate(-90 44.9 123.5)">100k</text>
<text x="50.6" y="124.4" transform="rotate(-90 50.6 124.4)">Q3</text>
<text x="66" y="122.6">GND</text>
<text x="96" y="125.4">5V</text>
<text x="111.7" y="120">G3</text>
<text x="266.9" y="120.6">GND</text>
<text x="16.2" y="126.6">GND</text>
<text x="105.7" y="128">G2</text>
<text x="108.6" y="130.4" transform="rotate(-90 108.6 130.4)">2k</text>
<text x="112.6" y="131.1" transform="rotate(-90 112.6 131.1)">R11</text>
<text x="123.7" y="128.6">GND</text>
<text x="129.8" y="129.4">CLK_KNOB</text>
<text x="129.8" y="131.4">DT_KNOB</text>
<text x="269.1" y="127.4">MOSI</text>
<text x="269.1" y="129.4">I2C_SCL</text>
<text x="269.1" y="131.4">RS485_TX</text>
<text x="283.8" y="128.1">R6</text>
<text x="292.9" y="129.4">3V3</text>
<text x="66" y="134.5">GND</text>
<text x="94" y="137.3">PUMPV</text>
<text x="102.7" y="136.9" transform="rotate(-90 102.7 136.9)">3k3</text>
<text x="106.6" y="137.2" transform="rotate(-90 106.6 137.2)">R10</text>
<text x="129.8" y="137.3">TRIG</text>
<text x="129.8" y="135.3">ECHO</text>
<text x="129.8" y="133.3">SW_KNOB</text>
<text x="269.1" y="137.3">MISO</text>
<text x="269.1" y="135.3">I2C_SDA</text>
<text x="269.1" y="133.3">RS485_RX</text>
<text x="283.2" y="134">R12</text>
<text x="283.4" y="132">2k2</text>
<text x="292.9" y="135.3">3V3</text>
<text x="99.7" y="139.9">G1</text>
<text x="129.8" y="143.3">FLOWSEN</text>
<text x="129.8" y="139.3">SOIL_TEMP</text>
<text x="269.1" y="139.3">SPI_CLK</text>
<text x="269.1" y="141.3">CS_MEMORY</text>
<text x="269.1" y="143.3">CAM_TX</text>
<text x="283.4" y="138">2k2</text>
<text x="66" y="146.5">GND</text>
<text x="96.7" y="148.9" transform="rotate(-90 96.7 148.9)">3k3</text>
<text x="100.7" y="148.5" transform="rotate(-90 100.7 148.5)">R3</text>
<text x="129.8" y="147.3">SOIL_HUMID</text>
<text x="269.1" y="147.3">PUMPEN</text>
<text x="269.1" y="145.3">CAM_RX</text>
<text x="129.8" y="151.3">DHT</text>
<text x="269.1" y="151.3">CS_EX</text>
<text x="95.8" y="156.4">GND</text>
</g>
<g font-size="1.7" fill="#757575">
<text x="33.5" y="15.7">1</text>
<text x="33.5" y="17.7">2</text>
<text x="155.2" y="16.6">IN+</text>
<text x="161.5" y="15.7">IN+</text>
<text x="161.5" y="17.7">IN-</text>
<text x="33.5" y="19.7">3</text>
<text x="33.5" y="21.7">4</text>
<text x="154.4" y="20.6">SDA</text>
<text x="154.6" y="22.6">SCL</text>
<text x="155.6" y="18.6">IN-</text>
<text x="161.5" y="19.7">SDA</text>
<text x="161.5" y="21.7">SCL</text>
<text x="161.5" y="23.7">VCC</text>
<text x="236.5" y="19.7">1</text>
<text x="236.5" y="21.7">2</text>
<text x="236.5" y="23.7">3</text>
<text x="154.2" y="26.5">GND</text>
<text x="154.9" y="24.6">3V3</text>
<text x="161.5" y="25.7">GND</text>
<text x="33.5" y="35.6">1</text>
<text x="129" y="33.6">1</text>
<text x="129" y="35.6">2</text>
<text x="228.5" y="35.6">3V3</text>
<text x="255.8" y="35.6">VCC</text>
<text x="33.5" y="37.6">2</text>
<text x="33.5" y="39.6">3</text>
<text x="33.5" y="41.6">4</text>
<text x="65.4" y="37.6">1</text>
<text x="65.4" y="39.6">2</text>
<text x="65.4" y="41.6">3</text>
<text x="103.2" y="37.6">1</text>
<text x="103.2" y="39.6">2</text>
<text x="103.2" y="41.6">3</text>
<text x="129" y="37.6">3</text>
<text x="129" y="39.6">4</text>
<text x="129" y="41.6">5</text>
<text x="159.5" y="41.6">1</text>
<text x="227.2" y="39.6">MOSI</text>
<text x="228.2" y="41.6">CLK</text>
<text x="229.2" y="37.6">CS</text>
<text x="235.1" y="36.5">3V3</text>
<text x="235.1" y="38.5">CS</text>
<text x="235.1" y="40.5">MOSI</text>
<text x="255.7" y="41.6">GND</text>
<text x="256.8" y="39.6">DO</text>
<text x="257" y="37.6">CS</text>
<text x="262.9" y="36.5">VCC</text>
<text x="262.9" y="38.5">CS</text>
<text x="262.9" y="40.5">DO</text>
<text x="33.5" y="43.6">5</text>
<text x="103.2" y="43.6">4</text>
<text x="129" y="43.6">6</text>
<text x="129" y="45.6">7</text>
<text x="159.5" y="43.6">2</text>
<text x="227.2" y="43.6">MISO</text>
<text x="227.8" y="45.6">GND</text>
<text x="235.1" y="42.5">CLK</text>
<text x="235.1" y="44.4">MISO</text>
<text x="235.1" y="46.4">GND</text>
<text x="256.1" y="43.6">CLK</text>
<text x="257.6" y="45.6">DI</text>
<text x="262.9" y="42.5">GND</text>
<text x="262.9" y="44.4">CLK</text>
<text x="262.9" y="46.4">DI</text>
<text x="93.2" y="59.5">1</text>
<text x="115.1" y="59.5">1</text>
<text x="245" y="57.5">SQ</text>
<text x="245.1" y="59.5">DS</text>
<text x="251" y="58.4">SQ</text>
<text x="264.9" y="59.5">DS_1</text>
<text x="19.6" y="61.5">1</text>
<text x="19.6" y="63.5">2</text>
<text x="19.6" y="65.4">3</text>
<text x="43.5" y="61.5">1</text>
<text x="43.5" y="63.5">2</text>
<text x="43.5" y="65.4">3</text>
<text x="65.4" y="61.5">1</text>
<text x="65.4" y="63.5">2</text>
<text x="65.4" y="65.4">3</text>
<text x="93.2" y="61.5">2</text>
<text x="93.2" y="63.5">3</text>
<text x="93.2" y="65.4">4</text>
<text x="115.1" y="61.5">2</text>
<text x="115.1" y="63.5">3</text>
<text x="115.1" y="65.4">4</text>
<text x="139" y="61.5">1</text>
<text x="139" y="63.5">2</text>
<text x="139" y="65.4">3</text>
<text x="168.8" y="61.5">1</text>
<text x="185.3" y="61.5">4</text>
<text x="243.9" y="65.4">VCC</text>
<text x="244" y="63.5">SDA</text>
<text x="244.1" y="61.5">SCL</text>
<text x="251" y="60.4">DS</text>
<text x="251" y="62.4">SCL</text>
<text x="251" y="64.3">SDA</text>
<text x="256" y="64.3">SDA_1</text>
<text x="256.2" y="62.4">SCL_1</text>
<text x="257.1" y="60.4">DS_1</text>
<text x="264.9" y="61.5">SCL_1</text>
<text x="264.9" y="63.5">SDA_1</text>
<text x="264.9" y="65.4">VCC_1</text>
<text x="43.5" y="67.4">4</text>
<text x="168.8" y="69.4">2</text>
<text x="185.3" y="69.4">3</text>
<text x="243.7" y="67.4">GND</text>
<text x="244.3" y="69.4">BAT</text>
<text x="251" y="66.3">VCC</text>
<text x="251" y="68.3">GND GND_1</text>
<text x="251" y="70.3">BAT</text>
<text x="255.9" y="66.3">VCC_1</text>
<text x="264.9" y="67.4">GND_1</text>
<text x="71.3" y="83.4">P$1</text>
<text x="93.8" y="83.4">P$20</text>
<text x="71.3" y="85.3">P$2</text>
<text x="71.3" y="87.3">P$3</text>
<text x="71.3" y="89.3">P$4</text>
<text x="77.9" y="84.2">VCCA</text>
<text x="77.9" y="86.2">A1</text>
<text x="77.9" y="88.2">A2</text>
<text x="85.6" y="84.2">VCCB</text>
<text x="88.1" y="86.2">B1</text>
<text x="88.1" y="88.2">B2</text>
<text x="93.8" y="85.3">P$19</text>
<text x="93.8" y="87.3">P$18</text>
<text x="93.8" y="89.3">P$17</text>
<text x="71.3" y="91.3">P$5</text>
<text x="71.3" y="93.3">P$6</text>
<text x="71.3" y="95.3">P$7</text>
<text x="77.9" y="90.2">A3</text>
<text x="77.9" y="92.2">A4</text>
<text x="77.9" y="94.2">A5</text>
<text x="88.1" y="90.2">B3</text>
<text x="88.1" y="92.2">B4</text>
<text x="88.1" y="94.1">B5</text>
<text x="93.8" y="91.3">P$16</text>
<text x="93.8" y="93.3">P$15</text>
<text x="93.8" y="95.3">P$14</text>
<text x="70.4" y="101.3">P$10</text>
<text x="71.3" y="97.3">P$8</text>
<text x="71.3" y="99.3">P$9</text>
<text x="77.9" y="96.2">A6</text>
<text x="77.9" y="98.2">A7</text>
<text x="77.9" y="100.2">A8</text>
<text x="88.1" y="96.1">B6</text>
<text x="88.1" y="98.1">B7</text>
<text x="88.1" y="100.1">B8</text>
<text x="93.8" y="97.3">P$13</text>
<text x="93.8" y="99.3">P$12</text>
<text x="93.8" y="101.3">P$11</text>
<text x="77.9" y="102.1">OE</text>
<text x="86.5" y="102.1">GND</text>
<text x="282.2" y="103.3">1</text>
<text x="282.2" y="105.2">2</text>
<text x="282.2" y="107.2">3</text>
<text x="16.7" y="113.2">1</text>
<text x="64.1" y="113.2">VIN+1*2</text>
<text x="85.9" y="113.2">VOUT+1*2</text>
<text x="282.2" y="109.2">4</text>
<text x="16.7" y="115.2">2</text>
<text x="16.7" y="117.2">3</text>
<text x="65.1" y="117.2">GND*4</text>
<text x="73.9" y="114">VIN VOUT</text>
<text x="73.9" y="118">GND</text>
<text x="141.7" y="119.2">GND1*2</text>
<text x="144.9" y="115.2">3V3</text>
<text x="145.1" y="117.2">VIN</text>
<text x="151.5" y="116">3V3</text>
<text x="151.5" y="118">VIN</text>
<text x="64.1" y="125.1">VIN+1*2</text>
<text x="73.9" y="126">VIN VOUT</text>
<text x="85.9" y="125.1">VOUT+1*2</text>
<text x="151.5" y="120">GND</text>
<text x="65.1" y="129.1">GND*4</text>
<text x="73.9" y="130">GND</text>
<text x="141.9" y="129.1">GPIO36</text>
<text x="141.9" y="131.1">GPIO39</text>
<text x="145.6" y="127.1">EN</text>
<text x="151.5" y="128">EN</text>
<text x="151.5" y="130">GPIO36/ADC1_0/SNSR_VP</text>
<text x="151.5" y="132">GPIO39/ADC1_3/SNSR_VN</text>
<text x="231.7" y="128">GPIO23/SPI_MOSI/HS1_STROBE</text>
<text x="237.5" y="132">GPIO1/U0TXD/CLK_OUT3</text>
<text x="238.3" y="130">GPIO22/U0RTS/I2C_SCL</text>
<text x="260.9" y="127.1">GPIO23</text>
<text x="260.9" y="129.1">GPIO22</text>
<text x="260.9" y="131.1">GPIO1</text>
<text x="64.1" y="137">VIN+1*2</text>
<text x="73.9" y="137.9">VIN VOUT</text>
<text x="85.9" y="137">VOUT+1*2</text>
<text x="141.9" y="133.1">GPIO34</text>
<text x="141.9" y="135">GPIO35</text>
<text x="141.9" y="137">GPIO32</text>
<text x="151.5" y="133.9">GPIO34/ADC1_6/VDET1</text>
<text x="151.5" y="135.9">GPIO35/ADC1_7/VDET2</text>
<text x="151.5" y="137.9">GPIO32/ADC1_4/TOUCH9/XTAL32</text>
<text x="237.2" y="137.9">GPIO19/U0CTS/SPI_MISO</text>
<text x="237.3" y="133.9">GPIO3/U0RXD/CLK_OUT2</text>
<text x="244" y="135.9">GPIO21/I2C_SDA</text>
<text x="260.9" y="133.1">GPIO3</text>
<text x="260.9" y="135">GPIO21</text>
<text x="260.9" y="137">GPIO19</text>
<text x="65.1" y="141">GND*4</text>
<text x="73.9" y="141.9">GND</text>
<text x="141.9" y="139">GPIO33</text>
<text x="141.9" y="141">GPIO25</text>
<text x="141.9" y="143">GPIO26</text>
<text x="151.5" y="139.9">GPIO33/ADC1_5/TOUCH8/XTAL32</text>
<text x="151.5" y="141.9">GPIO25/ADC2_8/DAC1</text>
<text x="151.5" y="143.9">GPIO26/ADC2_9/DAC2</text>
<text x="234.4" y="139.9">GPIO18/SPI_CLK/HS1_DATA7</text>
<text x="234.9" y="143.9">GPIO17/U2_TXD/HS1_DATA5</text>
<text x="235.3" y="141.9">GPIO5/SPI_CS0/HS1_DATA6</text>
<text x="260.9" y="139">GPIO18</text>
<text x="260.9" y="141">GPIO5</text>
<text x="260.9" y="143">GPIO17</text>
<text x="141.9" y="145">GPIO27</text>
<text x="141.9" y="147">GPIO14</text>
<text x="141.9" y="149">GPIO12</text>
<text x="151.5" y="145.9">GPIO27/ADC2_7/TOUCH7</text>
<text x="151.5" y="147.9">GPIO14/ADC2_6/TOUCH6/HS2_CLK/SD_CLK/HSPI_CLK/MTMS</text>
<text x="151.5" y="149.9">GPIO12/ADC2_5/TOUCH5/HS2_DATA2/SD_DATA2/HSPI_MISO/MTDI</text>
<text x="214.2" y="147.9">GPIO4/ADC2_0/TOUCH0/HSPIHD/SD_DATA1/HS_DATA1</text>
<text x="227.7" y="149.9">GPIO2/ADC2_2/TOUCH2/HSPIWP/LED</text>
<text x="235.2" y="145.9">GPIO16/U2/RXD/HS1_DATA4</text>
<text x="260.9" y="145">GPIO16</text>
<text x="260.9" y="147">GPIO4</text>
<text x="260.9" y="149">GPIO2</text>
<text x="141.9" y="151">GPIO13</text>
<text x="151.5" y="151.8">GPIO13/ADC2_4/TOUCH4/HS2_DATA3/SD_DATA3/HSPI_MOSI/MTCK</text>
<text x="207.9" y="151.8">GPIO15/ADC2_3/TOUCH3/MTDO/HSPI_CS0/SD_CMD/HS2_CMD</text>
<text x="260.9" y="151">GPIO15</text>
</g>
</svg>
